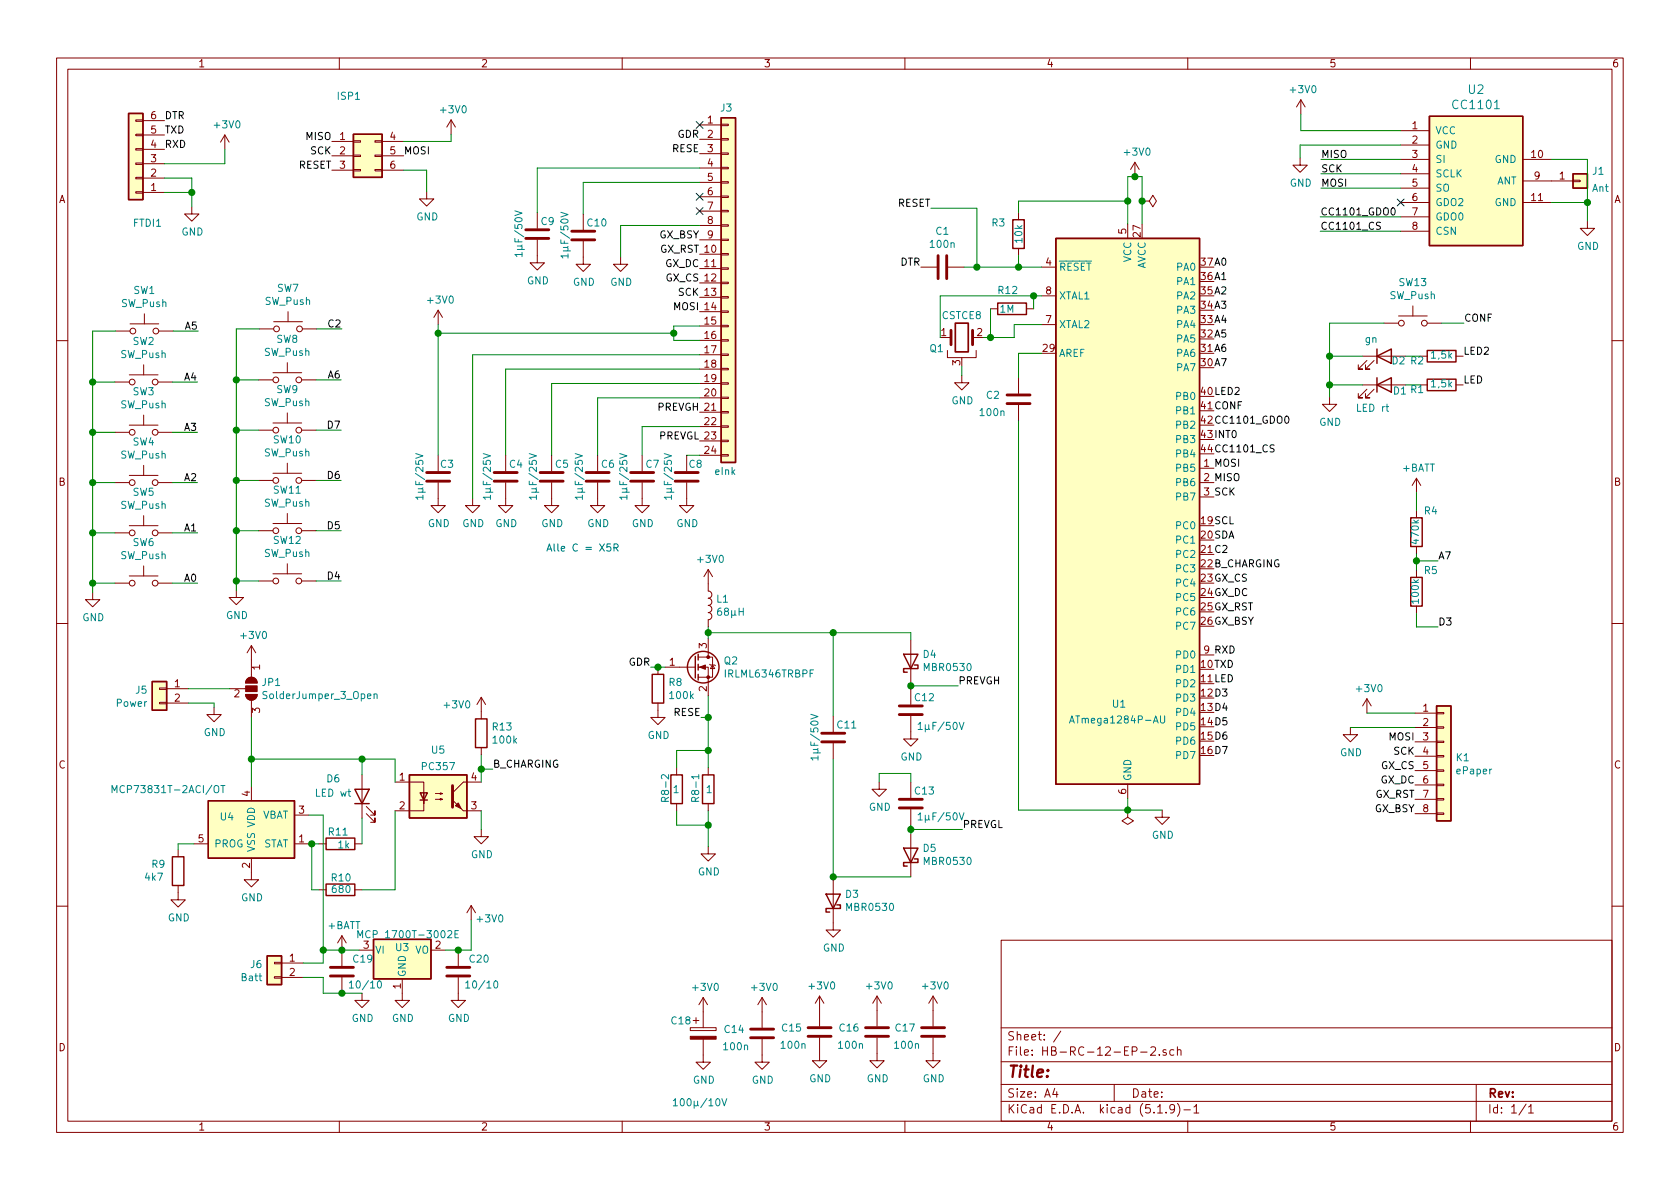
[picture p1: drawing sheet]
<svg xmlns="http://www.w3.org/2000/svg" width="297mm" height="210mm" viewBox="0 0 297 210" stroke-linecap="round" stroke-linejoin="round" font-family="sans-serif">
<g fill="none" stroke="#840000" stroke-width=".18">
<path d="M10 10.3h277v189.9h-277zM12 12.2h273v186.1h-273zM60 10.3v1.9M110 10.3v1.9M160 10.3v1.9M210 10.3v1.9M230 17.6l-.8 1.3M230 17.6v2.6M230 17.6l.8 1.3M260 10.3v1.9M24 23.7h1.3v.3h-1.3zM24 21.2h1.3v.3h-1.3z"/>
<path d="M24 26.3h1.3v.2h-1.3zM24 31.4h1.3v.2h-1.3zM24 33.9h1.3v.3h-1.3zM24 28.8h1.3v.3h-1.3zM25.3 34h3.8M25.3 31.5h3.8M25.3 29h3.8M25.3 26.4h3.8M25.3 23.9h3.8M25.3 21.3h3.8M33.9 36.6v1.2h1.3l-1.3 1.3-1.3-1.3h1.3M39.8 23.9l-.8 1.2"/>
<path d="M39.8 23.9v2.5M39.8 23.9l.7 1.2M58.7 25h3.8M58.7 27.6h3.8M58.7 30.1h3.8M62.5 30h1.3v.2h-1.3zM62.5 24.9h1.3v.2h-1.3zM62.5 27.4h1.3v.3h-1.3zM66.3 30h1.3v.2h-1.3zM66.3 24.9h1.3v.2h-1.3zM66.3 27.4h1.3v.3h-1.3zM67.6 25h3.8"/>
<path d="M67.6 27.6h3.8M67.6 30.1h3.8M75.4 33.9v1.3h1.3l-1.3 1.2-1.2-1.2h1.2M79.8 21.2l-.8 1.3M79.8 21.2v2.5M79.8 21.2l.7 1.3M95 37.6v2.8M103.1 37.8v2.8M123.7 22.1h3.8M123.7 24.6h3.8M123.7 27.2h3.8M123.7 29.7h3.8"/>
<path d="M123.7 32.3h3.8M123.7 34.8h3.8M123.7 37.3h3.8M123.7 39.9h3.8M127.5 24.5h1.3v.3h-1.3zM127.5 22h1.3v.2h-1.3zM127.5 39.7h1.3v.3h-1.3zM127.5 37.2h1.3v.3h-1.3zM127.5 34.7h1.3v.2h-1.3zM127.5 32.1h1.3v.3h-1.3zM127.5 29.6h1.3v.2h-1.3zM127.5 27h1.3v.3h-1.3z"/>
<path d="M180.1 37.6v1.3M199.4 39.6v2.6M200.7 28.7l-.8 1.3M200.7 28.7v2.5M200.7 28.7l.7 1.3M201.9 35.6h1.3l.6-1.1 .7 1.1-.7 1-.6-1M201.9 35.6h.1M229.9 27.9v1.3h1.2l-1.2 1.3-1.3-1.3h1.3M247.6 23.1h5.1M247.6 25.6h5.1M247.6 28.2h5.1M247.6 30.7h5.1"/>
<path d="M247.6 33.3h5.1M247.6 35.8h5.1M247.6 38.3h5.1M269.2 32h8.9M269.2 28.2h5.1M269.2 35.8h5.1M278.1 31.9h1.3v.2h-1.3zM280.7 39.1v1.3h1.2l-1.2 1.3-1.3-1.3h1.3M20.4 58.5h2.6M23 57.3h5.1M25.5 55.5v1.8M28.1 58.5h2.5"/>
<path d="M45.8 58.2h2.6M48.4 56.9h5.1M50.9 55.1v1.8M53.5 58.2h2.5M77.5 54.9l-.8 1.2M77.5 54.9v2.5M77.5 54.9l.7 1.2M95 42.4v4.1h1.3l-1.3 1.2-1.3-1.2h1.3M103.1 42.7v4h1.3l-1.3 1.3-1.2-1.3h1.2M109.7 45.5v1.2h1.3l-1.3 1.3-1.2-1.3h1.2M123.7 45h3.8M123.7 47.5h3.8"/>
<path d="M123.7 50h3.8M123.7 52.6h3.8M123.7 55.1h3.8M123.7 57.7h3.8M123.7 42.4h3.8M127.5 55h1.3v.2h-1.3zM127.5 57.5h1.3v.3h-1.3zM127.5 52.4h1.3v.3h-1.3zM127.5 47.4h1.3v.2h-1.3zM127.5 44.8h1.3v.3h-1.3zM127.5 42.3h1.3v.2h-1.3zM127.5 49.9h1.3v.3h-1.3z"/>
<path d="M162.8 47.2h2.8M167.5 59.7h.6M167.6 47.2h2.8M172 59.7h.6M175.1 54.6h1.3M180.1 43.9v1.3M181.5 54.6h1.3M184.1 47.2h2.6M184.1 57.4h2.6M184.1 52.3h2.6M244.7 57.1h2.6M247.3 55.9h5"/>
<path d="M247.6 40.9h5.1M249.8 54.1v1.8M252.3 57.1h2.6M10 60.2h2M20.3 67.6h2.6M20.3 76.4h2.6M22.9 66.3h5M22.9 75.2h5M25.4 64.5v1.8M25.4 73.4v1.8M27.9 67.6h2.6M27.9 76.4h2.6"/>
<path d="M45.7 76.1h2.6M45.7 67.2h2.6M48.3 74.8h5M48.3 65.9h5M50.8 64.1v1.8M50.8 73v1.8M53.3 76.1h2.6M53.3 67.2h2.6M123.7 60.2h3.8M123.7 62.7h3.8M123.7 65.3h3.8M123.7 67.8h3.8"/>
<path d="M123.7 70.4h3.8M123.7 72.9h3.8M123.7 75.4h3.8M123.7 78h3.8M127.5 77.8h1.3v.3h-1.3zM127.5 60.1h1.3v.2h-1.3zM127.5 62.6h1.3v.3h-1.3zM127.5 65.1h1.3v.3h-1.3zM127.5 67.7h1.3v.2h-1.3zM127.5 70.2h1.3v.3h-1.3zM127.5 72.8h1.3v.2h-1.3zM127.5 75.3h1.3v.3h-1.3z"/>
<path d="M167.5 62v1.2h5.1v-1.2M170.1 66.4v1.3h1.2l-1.2 1.3-1.3-1.3h1.3M180.1 66.8v2.8M180.1 71.6v2.8M235.1 70.2v1.3h1.2l-1.2 1.3-1.3-1.3h1.3M240.9 63h5.1M240.9 68.1h5.1M241.7 63.7l-1.5 1.6h.7h-.7v-.8M241.7 68.8l-1.5 1.6h.7h-.7v-.8M243 63.7l-1.6 1.6h.8h-.8v-.8M243 68.8l-1.6 1.6h.8h-.8v-.8M251.1 63h1.2"/>
<path d="M251.1 68.1h1.2M257.4 63h1.3M257.4 68.1h1.3M285 60.2h2M20.3 85.3h2.6M20.3 94.2h2.6M22.9 84.1h5M22.9 93h5M25.4 82.3v1.8M25.4 91.2v1.8M27.9 85.3h2.6M27.9 94.2h2.6"/>
<path d="M45.7 93.8h2.6M45.7 85h2.6M48.3 92.6h5M48.3 83.7h5M50.8 81.9v1.8M50.8 90.8v1.8M50.8 99.7v1.8M53.3 93.8h2.6M53.3 85h2.6M77.5 85.3v4.1h1.2l-1.2 1.3-1.3-1.3h1.3M77.5 80.5v2.8M83.6 88.1v1.3h1.2l-1.2 1.3-1.3-1.3h1.3"/>
<path d="M89.4 85.3v4.1h1.3l-1.3 1.3-1.3-1.3h1.3M89.4 80.5v2.8M97.5 85.3v4.1h1.3l-1.3 1.3-1.2-1.3h1.2M97.5 80.5v2.8M105.7 85.3v4.1h1.2l-1.2 1.3-1.3-1.3h1.3M105.7 80.5v2.8M113.5 85.3v4.1h1.3l-1.3 1.3-1.2-1.3h1.2M113.5 80.5v2.8M121.4 85.3v4.1h1.3l-1.3 1.3-1.3-1.3h1.3M121.4 80.5v2.8M123.7 80.5h3.8M127.5 80.4h1.3v.2h-1.3z"/>
<path d="M212.1 82.8h2.5M212.1 85.3h2.5M212.1 87.9h2.5M250.4 84.6v2.5M250.4 90.3v1.3M250.4 96.6v1.3M250.4 84.6l-.7 1.2M250.4 84.6l.8 1.2M10 110.3h2M16.4 104.8v1.2h1.3l-1.3 1.3-1.3-1.3h1.3M20.3 103.1h2.6M22.9 101.8h5"/>
<path d="M25.4 100.1v1.7M27.9 103.1h2.6M41.8 104.4v1.3h1.3l-1.3 1.2-1.3-1.2h1.3M44.4 114.2v5.6M44.4 114.2l-.7 1.2M44.4 114.2l.8 1.2M45.7 102.7h2.6M48.3 101.5h5M53.3 102.7h2.6M116.3 118v1.2M117.6 118h5.3M123.4 118h1.8v5.1"/>
<path d="M123.4 116.2h2.6v3.6h-2.6M125.2 100.7v3.8a.63 .63 0 0 1 .7 .7 .63 .63 0 0 1-.7 .6 .63 .63 0 0 1 .7 .6 .63 .63 0 0 1-.7 .7 .63 .63 0 0 1 .7 .6 .63 .63 0 0 1-.7 .6 .63 .63 0 0 1 .7 .7 .63 .63 0 0 1-.7 .6v1.3M125.2 112.9v3.3M125.2 100.7l-.7 1.3M125.2 100.7l.8 1.3M125.5 117.5l.1 .1h.8l.1 .1M126 117.6l.4 .6h-.8zM161 113.2v7.6M212.1 115.8h2.5M250.4 100.8v1.3M250.4 107.2v1.3M285 110.3h2"/>
<path d="M28.2 124.2h1.3v.3h-1.3zM28.2 121.7h1.3v.2h-1.3zM29.5 121.8h3.8M29.5 124.3h3.8M37.8 125.1v1.3h1.3l-1.3 1.2-1.2-1.2h1.2M40.6 121.8h2.8M43.4 122.8h2.1a1.02 1.02 0 0 1-1.1 1 1.02 1.02 0 0 1-1-1zM43.7 120.1a1.02 1.02 0 0 1 1.1-.3 1.02 1.02 0 0 1 .7 1h-2.1zM44.4 123.8v3.1M44.4 139.1v2.5M64 137v7.6M69.8 138.3h5.1v3.8v-1.9"/>
<path d="M85.1 123.3l-.8 1.3M85.1 123.3v3.8M85.1 132.2v1.3M85.1 123.3l.8 1.3M85.1 138.3h-3.2l-1.9 1.9M116.3 124.3v2.6h1.3l-1.3 1.2-1.2-1.2h1.2M119.6 135.8v1.2M125.2 135.8v1.2M147.3 126.6v2.8M147.3 131.4v2.8M155.4 138.3v1.3h1.3l-1.3 1.2-1.2-1.2h1.2M161 126.6v4.1h1.3l-1.3 1.2-1.2-1.2h1.2"/>
<path d="M161 121.8v2.8M161 138.3v2.8M199.4 138.7v2.5M238.8 128.6v1.3h1.2l-1.2 1.3-1.3-1.3h1.3M241.7 123.6l-.8 1.2M241.7 123.6v2.5M241.7 123.6l.7 1.2M250.2 126.1h3.8M250.2 128.6h3.8M250.2 131.2h3.8M250.2 133.7h3.8M250.2 136.3h3.8"/>
<path d="M250.2 138.8h3.8M254 138.7h1.3v.2h-1.3zM254 136.1h1.3v.3h-1.3zM254 131.1h1.3v.2h-1.3zM254 128.5h1.3v.3h-1.3zM254 126h1.3v.2h-1.3zM254 133.6h1.3v.3h-1.3zM31.5 156.6v2.5h1.3l-1.3 1.3-1.3-1.3h1.3M31.5 150.2v1.3M34.3 149.2h2.5M44.4 151.8v3.8h1.3l-1.3 1.2-1.2-1.2h1.2M52.1 149.2h2.5"/>
<path d="M52.1 144.1h2.5M56.4 149.2h1.3M56.4 157.3h1.3M62.7 149.2h1.3M62.7 157.3h1.3M64.8 143.9l1.5 1.5v-.8v.8h-.8M64.8 142.6l1.5 1.5v-.7v.7h-.8M74.9 141.5v1.9h-5.1M77 141.3h1.2l-.3 .2v-.3l.3 .1M77 140.3h1.2l-.3 .2v-.3l.3 .1M81.9 143.4h3.2M85.1 146.7v1.2h1.3l-1.3 1.3-1.3-1.3h1.3"/>
<path d="M119.6 142.1v1.3M125.2 149.7v1.3h1.3l-1.3 1.3-1.2-1.3h1.2M125.2 142.1v1.3M147.3 155.6v8.9h1.3l-1.3 1.2-1.3-1.2h1.3M161 143.1v2.8M161 147.4v7.7M199.4 143.3v1.2l1 .7-1 .6-1-.6 1-.7M199.4 143.3h.1M205.5 143.3v1.2h1.3l-1.3 1.3-1.3-1.3h1.3M250.2 141.3h3.8M250.2 143.9h3.8M254 141.2h1.3v.3h-1.3z"/>
<path d="M254 143.8h1.3v.2h-1.3zM10 160.2h2M48.5 172.7h1.3v.3h-1.3zM48.5 170.2h1.3v.2h-1.3zM49.8 170.3h3.8M49.8 172.8h3.8M60.5 165.5v5.3M60.5 172.8v2.8M60.5 165.5l-.8 1.2M60.5 165.5l.7 1.2M63.5 168h2.5M64 175.6v1.3h1.3l-1.3 1.3-1.3-1.3h1.3"/>
<path d="M71.1 173.1v3.8h1.3l-1.3 1.3-1.3-1.3h1.3M76.2 168h2.5M81 172.8v4.1h1.3l-1.3 1.3-1.2-1.3h1.2M81 168v2.8M83.3 160.1l-.8 1.3M83.3 160.1v2.6M83.3 160.1l.8 1.3M123.1 180v1M124.3 176.4v5.3M124.3 176.4l-.7 1.3M124.3 176.4l.8 1.3M134.7 176.4v5.3"/>
<path d="M134.7 176.4l-.7 1.3M134.7 176.4l.8 1.3M144.9 176.1v5.4M144.9 176.1l-.8 1.3M144.9 176.1l.8 1.3M155.1 176.1v5.4M155.1 176.1l-.8 1.3M155.1 176.1l.7 1.3M165 176.1v5.4M165 176.1l-.8 1.3M165 176.1l.7 1.3M177 166.3h108v32h-108z"/>
<path d="M285 160.2h2M60 198.3v1.9M110 198.3v1.9M122 181.7h4.6v.5h-4.6zM122.6 180.5h1M124.3 183.8v4h1.3l-1.3 1.3-1.2-1.3h1.2M134.7 183.8v4h1.3l-1.3 1.3-1.2-1.3h1.2M144.9 183.5v4.1h1.3l-1.3 1.2-1.3-1.2h1.3M155.1 183.5v4.1h1.2l-1.2 1.2-1.3-1.2h1.3M160 198.3v1.9M165 183.5v4.1h1.2l-1.2 1.2-1.3-1.2h1.3M177 194.8h108"/>
<path d="M177 191.8h108M177 187.8h108M177 181.8h108M186.5 192.5l-.4 1h1M186.8 193v1M187.6 182.3l-1.3 2M197 191.8v3M201.7 186h1.1M203.5 185.3l.2-.2h.3l.3 .2v.2v.2l-.9 .9h.9M204.7 196.8h.8M205 186.5v.1M206.2 196.7v.1"/>
<path d="M206.2 185.7l-.4-.1-.2 .2 .1 .2 .5 .2v.3h-.6M207.5 185.7l-.4-.1-.3 .3 .2 .6h.5M207.7 196l-.1 .1a.48 .48 0 0 1-.6 .1l-.2-.2 .2-.6a.48 .48 0 0 1 .6 .1 1.27 1.27 0 0 1-.2 1.2l-.4 .1M208.2 195.1a1.71 1.71 0 0 1 0 2.3M208.2 185.7l.2-.1 .4 .1v.9M208.2 185.1v1.5M209.3 196.3h1.2M210 198.3v1.9M211.1 195.8l.4-.5v1.5M211.1 196.8h.9M260 198.3v1.9M261 191.8v6.5"/>
<path d="M269.8 195.2l-1.2 2M270.3 195.8l.4-.5v1.5M270.3 196.8h.8"/>
<circle cx="23.5" cy="58.5" r=".51"/>
<circle cx="27.6" cy="58.5" r=".51"/>
<circle cx="48.9" cy="58.2" r=".51"/>
<circle cx="53" cy="58.2" r=".51"/>
<circle cx="247.8" cy="57.1" r=".51"/>
<circle cx="251.8" cy="57.1" r=".51"/>
<circle cx="23.4" cy="67.6" r=".51"/>
<circle cx="23.4" cy="76.4" r=".51"/>
<circle cx="27.4" cy="67.6" r=".51"/>
<circle cx="27.4" cy="76.4" r=".51"/>
<circle cx="48.8" cy="67.2" r=".51"/>
<circle cx="48.8" cy="76.1" r=".51"/>
<circle cx="52.8" cy="76.1" r=".51"/>
<circle cx="52.8" cy="67.2" r=".51"/>
<circle cx="23.4" cy="85.3" r=".51"/>
<circle cx="23.4" cy="94.2" r=".51"/>
<circle cx="27.4" cy="94.2" r=".51"/>
<circle cx="27.4" cy="85.3" r=".51"/>
<circle cx="48.8" cy="93.8" r=".51"/>
<circle cx="48.8" cy="85" r=".51"/>
<circle cx="52.8" cy="85" r=".51"/>
<circle cx="52.8" cy="93.8" r=".51"/>
<circle cx="23.4" cy="103.1" r=".51"/>
<circle cx="27.4" cy="103.1" r=".51"/>
<circle cx="48.8" cy="102.7" r=".51"/>
<circle cx="52.8" cy="102.7" r=".51"/>
</g>
<g fill="none" stroke="#840000" stroke-width=".51">
<path d="M93 42.2h4M93 40.6h4M101.1 42.4h4.1M101.1 40.9h4.1M165.9 45.2v4.1M167.4 45.2v4.1M168.1 58.4v2.6M172 58.4v2.6M178.1 71.4h4M178.1 69.8h4M75.4 85.1h4.1M75.4 83.6h4.1"/>
<path d="M87.4 85.1h4M87.4 83.6h4M95.5 85.1h4.1M95.5 83.6h4.1M103.6 85.1h4.1M103.6 83.6h4.1M111.5 85.1h4.1M111.5 83.6h4.1M119.4 85.1h4M119.4 83.6h4M80 138.9v3.8M145.3 131.2h4.1"/>
<path d="M145.3 129.7h4.1M159 126.4h4.1M159 124.8h4.1M159 142.9h4.1M159 141.3h4.1M58.4 172.6h4.1M58.4 171.1h4.1M79 172.6h4.1M79 171.1h4.1M132.7 183.5h4.1M132.7 182h4.1M142.9 183.3h4"/>
<path d="M142.9 181.7h4M153 183.3h4.1M153 181.7h4.1M162.9 183.3h4.1M162.9 181.7h4.1"/>
</g>
<g fill="none" stroke="#008484" stroke-width=".18">
<path d="M91 37.3l1.3 .4-1.3 .4M99.2 37.5l1.2 .4-1.2 .5M92.3 45h-1.3l.4 .4M92.3 44.6v.8M100.4 45.3h-1.2l.3 .3M100.4 44.9v.7M73.5 80.2l1.3 .4-1.3 .4M74.8 87.9h-1.3l.4 .4M74.8 87.6v.7M85.4 80.2l1.3 .4-1.3 .4M86.7 87.9h-1.3l.4 .4M86.7 87.6v.7"/>
<path d="M93.6 80.2l1.2 .4-1.2 .4M94.8 87.9h-1.2l.3 .4M94.8 87.6v.7M101.7 80.2l1.3 .4-1.3 .4M103 87.9h-1.3l.4 .4M103 87.6v.7M109.6 80.2l1.2 .4-1.2 .4M110.8 87.9h-1.2l.3 .4M110.8 87.6v.7M117.4 80.2l1.3 .4-1.3 .4M118.7 87.9h-1.3l.4 .4M118.7 87.6v.7"/>
<path d="M39 138.9h.8M39.4 138.9v1.3M66.1 122.8l.2-.1 .3 .1 .1 .7M66.1 122.7v.8M123.5 137v.7M143.4 126.3l1.2 .4-1.2 .4M144.6 134h-1.2l.3 .4M144.6 133.7v.7M162.3 128.1l.4-.4v1.3M162.3 129h.8M169.6 127.7l.4 1.3 .4-1.3M189.1 127.9l.4-1.3 .4 1.3"/>
<path d="M189.2 127.5h.6M205.2 126.6v1l.2 .3 .4-.1 .1-.2v-1M19.8 140.2v-1.3l.4 .9 .5-.9v1.3M162.3 144.1l.4-.4v1.3M162.3 145h.8M169.6 143.7l.4 1.3 .4-1.3M61.8 173.8l.3-.3v1.2M61.8 174.7h.7M63.3 165.8v-1.2l.4 .9 .4-.9v1.2M66.9 173.6l.1-.1a.69 .69 0 0 1 .5 .6 .69 .69 0 0 1-.5 .6l-.2-.2-.1-.3zM80.4 165.2h.5M81.1 164.6h-.7v1.2h.7"/>
<path d="M82.3 173.8l.4-.3v1.2M82.3 174.7h.8M87.4 173.6l.2-.1a.69 .69 0 0 1 .4 .6 .69 .69 0 0 1-.4 .6l-.2-.2-.1-.3zM119 194.6l.4-.3v1.2M119 195.5h.8M127.6 194.3l.5 1.2 .4-1.2"/>
</g>
<g fill="#ffffc2" stroke="#ffffc2" stroke-width=".18">
<path d="M26.9 120.5h2.6v5.1h-2.6z"/>
<path d="M36.8 141.6h15.3v10.2h-15.3z"/>
<path d="M66 166.1h10.2v7h-10.2z"/>
<path d="M47.2 169h2.6v5.1h-2.6z"/>
<path d="M278.1 30.7h2.6v2.6h-2.6z"/>
<path d="M186.7 42.2h25.4v96.5h-25.4z"/>
<path d="M254 124.8h2.5v20.4h-2.5z"/>
<path d="M72.4 137h10.1v7.6h-10.1z"/>
<path d="M252.7 20.6h16.5v22.8h-16.5z"/>
<path d="M62.5 23.7h5.1v7.7h-5.1z"/>
<path d="M22.7 20.1h2.6v15.2h-2.6z"/>
<path d="M127.5 20.8h2.5v61h-2.5z"/>
</g>
<g fill="none" stroke="#840000" stroke-width=".25">
<path d="M22.7 20.1h2.6v15.2h-2.6zM62.5 23.7h5.1v7.7h-5.1zM127.5 20.8h2.5v61h-2.5zM179.1 38.9h2v5h-2zM252.7 20.6h16.5v22.8h-16.5zM278.1 30.7h2.6v2.6h-2.6zM176.4 53.6h5.1v2h-5.1zM186.7 42.2h25.4v96.5h-25.4zM243.5 63l2.5-1.3v2.6zM243.5 68.1l2.5-1.3v2.5zM243.5 61.7v2.6M243.5 66.8v2.5"/>
<path d="M252.3 62h5.1v2h-5.1zM252.3 67.1h5.1v2h-5.1zM249.4 91.6h2.1v5h-2.1zM115.3 119.2h2v5.1h-2zM122.9 116.1v3.8M123.4 115.7v1M123.4 117.5v1M123.4 119.2v1.1M159.8 115.7h2.5l-1.3 2.5zM161.7 117.6h.6v.6h-2.5v.7h.6M249.4 102.1h2.1v5.1h-2.1zM26.9 120.5h2.6v5.1h-2.6z"/>
<path d="M62.7 139.6h2.6l-1.3 2.5zM72.4 137h10.1v7.6h-10.1zM84.1 127.1h2v5.1h-2zM118.6 137h2v5.1h-2zM124.2 137h2v5.1h-2zM254 124.8h2.5v20.4h-2.5zM30.5 151.5h2v5.1h-2zM36.8 141.6h15.3v10.2h-15.3zM57.7 148.2h5v2h-5zM57.7 156.3h5v2.1h-5zM62.7 142.1h2.6M74.3 140.2h1.3l-.7 1.3z"/>
<path d="M74.3 141.5h1.3M146 158.1h2.6l-1.3 2.5zM159.8 150h2.5l-1.3 2.5zM161.7 151.9h.6v.6h-2.5v.7h.6M47.2 169h2.6v5.1h-2.6zM66 166.1h10.2v7h-10.2zM148 160h.6v.6h-2.6v.7h.7"/>
<circle cx="124.3" cy="118" r="2.79"/>
</g>
<g fill="#840000" stroke="#840000" stroke-width=".18">
<path d="M122 183.3h4.6v.5h-4.6z"/>
<path d="M123.7 118l1-.4v.8z"/>
<path d="M43.7 120.1a1.02 1.02 0 0 1 1.1-.3 1.02 1.02 0 0 1 .7 1h-2.1z"/>
<path d="M43.4 122.8h2.1a1.02 1.02 0 0 1-1.1 1 1.02 1.02 0 0 1-1-1z"/>
<path d="M43.4 121.3h2.1v1h-2.1z"/>
<path d="M80 141.5l1.9 1.9z"/>
<path d="M80.5 142.5l.5-.5 .5 1z"/>
<circle cx="125.2" cy="119.8" r=".25"/>
<circle cx="125.2" cy="116.2" r=".25"/>
</g>
<path d="M168.9 57.1h2.3v5.1h-2.3z" fill="none" stroke="#840000" stroke-width=".3"/>
<g fill="none" stroke="#008400" stroke-width=".18">
<path d="M29.1 31.5h4.8v5.1M29.1 34h4.8M39.8 26.4v2.6h-10.7M71.4 30.1h4v3.8M79.8 23.7v1.3h-8.4M123.7 32.3h-20.6v5.5M123.7 29.7h-28.7v7.9M123.7 39.9h-14v5.6M164.6 36.8h8.1v10.4M199.4 39.6v-8.4h2.5v8.4M199.4 35.6h-19.3v2M230 20.2v2.9h17.6"/>
<path d="M233.4 38.3h14.2M233.6 30.7h14M233.6 33.3h14M233.6 28.2h14M247.6 25.6h-17.7v2.3M274.3 28.2h6.4v10.9M274.3 35.8h6.4M20.4 58.5h-4v46.3M30.6 58.5h4.5M45.8 58.2h-4v46.2M56 58.2h4.5M77.5 57.4v23.1"/>
<path d="M77.5 58.9h41.6M123.7 57.7h-4.6v2.5h4.6M170.4 47.2h13.7M175.1 54.6v5.1M180.1 45.2v2M182.8 52.3v2.3M184.1 52.3h-17.9v7.4M184.1 57.4h-4.8v2.3h-5.4M233.4 40.9h14.2M244.7 57.1h-9.6v13.1M254.9 57.1h3.9M16.4 76.4h3.9"/>
<path d="M16.4 67.6h3.9M30.5 76.4h4.4M30.5 67.6h4.4M41.8 67.2h3.9M41.8 76.1h3.9M55.9 67.2h4.4M55.9 76.1h4.4M123.7 62.7h-40.1v25.4M123.7 70.4h-18v10.1M123.7 75.4h-10.2v5.1M123.7 67.8h-26.2v12.7M123.7 65.3h-34.3v15.2"/>
<path d="M170.1 64.8v1.6M180.1 74.4v68.9h25.4M184.1 62.5h-4v4.3M235.1 68.1h5.8M235.1 63h5.8M16.4 94.2h3.9M16.4 85.3h3.9M30.5 94.2h4.4M30.5 85.3h4.4M41.8 93.8h3.9M41.8 85h3.9M55.9 93.8h4.4"/>
<path d="M55.9 85h4.4M121.4 80.5h2.3M250.4 87.1v3.2M250.4 97.9v2.9M250.4 99.2h3.9M16.4 103.1h3.9M30.5 103.1h4.4M41.8 102.7h3.9M55.9 102.7h4.4M115.1 118h2.5M125.2 110.9v2M125.2 111.9h35.8v1.3"/>
<path d="M147.3 111.9v14.7M250.4 108.5v2.4h3.9M33.3 121.8h7.3M33.3 124.3h4.5v.8M44.4 134.2h25.4v4.1M44.4 126.9v12.2M64 134.2v2.8M85.1 133.5v4.8M85.1 136h2M124 126.9h1.2M125.2 123.1v12.7M125.2 132.7h-5.6v3.1"/>
<path d="M147.3 134.2v21.4M155.4 138.3v-1.5h5.6v1.5M161 120.8v1M161 121.3h8.4M238.8 128.6h11.4M241.7 126.1h8.5M34.3 149.2h-2.8v1M54.6 149.2h1.8M54.6 144.1h2.5v26.2h-3.5M55.1 149.2v8.1h1.3M64 144.6v4.6M69.8 143.4v13.9h-5.8"/>
<path d="M85.1 143.4v3.3M119.6 143.4v2.5h5.6M125.2 143.4v6.3M147.3 155.1h13.7M161 145.9v1.5M161 146.7h9.2M199.4 141.2v2.1M53.6 172.8h3.5v2.8h6.9M57.1 168h6.4M83.3 162.7v5.3h-4.6"/>
</g>
<path d="M244.1 39.4l-.5-.1-.2 .1 .1 .4 .5 .3 .1 .2-.3 .3-.4-.1M246.1 36.9l.2-.2a.67 .67 0 0 1 .4 .7 .67 .67 0 0 1-.4 .6l-.3-.2-.1-.3zM225.3 78.7h-.5l-.2 .1 .1 .4 .5 .2 .1 .3-.3 .2h-.4M227.3 73.7l.2-.1a.67 .67 0 0 1 .4 .6 .67 .67 0 0 1-.4 .6l-.3-.2v-.2z" fill="none" stroke="#000" stroke-width=".18"/>
<path d="M107.9 96.2h-.6v.6l.5-.1 .2 .2v.3l-.2 .3-.5-.2M108.6 96.8h.6l.1-.2-.1-.3-.2-.1h-.4v1.3M108.9 96.8l.4 .7" fill="none" stroke="#0000c2" stroke-width=".18"/>
<g fill="#008400" stroke="#008400" stroke-width=".25">
<circle cx="60.5" cy="168" r=".51"/>
<circle cx="64" cy="134.2" r=".51"/>
<circle cx="125.2" cy="132.7" r=".51"/>
<circle cx="200.7" cy="31.2" r=".51"/>
<circle cx="125.2" cy="126.9" r=".51"/>
<circle cx="60.5" cy="175.6" r=".51"/>
<circle cx="57.2" cy="168" r=".51"/>
<circle cx="77.5" cy="58.9" r=".51"/>
<circle cx="125.2" cy="145.9" r=".51"/>
<circle cx="199.4" cy="143.3" r=".51"/>
<circle cx="81" cy="168" r=".51"/>
<circle cx="44.5" cy="134.2" r=".51"/>
<circle cx="119.1" cy="58.9" r=".51"/>
<circle cx="199.4" cy="35.6" r=".51"/>
<circle cx="180.1" cy="47.2" r=".51"/>
<circle cx="55.1" cy="149.2" r=".51"/>
<circle cx="85.1" cy="136" r=".51"/>
<circle cx="41.8" cy="93.8" r=".51"/>
<circle cx="147.3" cy="111.9" r=".51"/>
<circle cx="125.2" cy="111.9" r=".51"/>
<circle cx="250.4" cy="99.2" r=".51"/>
<circle cx="161" cy="121.3" r=".51"/>
<circle cx="33.9" cy="34" r=".51"/>
<circle cx="172.7" cy="47.2" r=".51"/>
<circle cx="147.3" cy="155.1" r=".51"/>
<circle cx="161" cy="146.7" r=".51"/>
<circle cx="116.3" cy="118" r=".51"/>
<circle cx="182.8" cy="52.3" r=".51"/>
<circle cx="175.1" cy="59.7" r=".51"/>
<circle cx="41.8" cy="102.7" r=".51"/>
<circle cx="235.1" cy="68.1" r=".51"/>
<circle cx="41.8" cy="85" r=".51"/>
<circle cx="235.1" cy="63" r=".51"/>
<circle cx="41.8" cy="76.1" r=".51"/>
<circle cx="41.8" cy="67.2" r=".51"/>
<circle cx="16.4" cy="103.1" r=".51"/>
<circle cx="201.9" cy="35.6" r=".51"/>
<circle cx="280.7" cy="35.8" r=".51"/>
<circle cx="16.4" cy="94.2" r=".51"/>
<circle cx="16.4" cy="85.3" r=".51"/>
<circle cx="16.4" cy="76.4" r=".51"/>
<circle cx="16.4" cy="67.6" r=".51"/>
</g>
<path d="M123.1 34.2l1.2 1.2M123.1 21.5l1.2 1.2M123.1 36.7l1.2 1.2M124.3 34.2l-1.2 1.2M124.3 21.5l-1.2 1.2M124.3 36.7l-1.2 1.2M247 35.2l1.3 1.2M248.3 35.2l-1.3 1.2" fill="none" stroke="#000084" stroke-width=".18"/>
<text font-size="2.8" fill="#840000" x="178" y="190.5">Title:</text>
<g font-size="2.1" fill="#008484">
<text x="259.6" y="16.6">U2</text>
<text x="257.1" y="19.3">CC1101</text>
</g>
<g font-size="2.1" fill="#840000">
<text x="178" y="184">Sheet: /</text>
<text x="178" y="186.7">File: HB-RC-12-EP-2.sch</text>
<text x="178" y="196.9">KiCad E.D.A. kicad (5.1.9)-1</text>
<text x="178" y="194.1">Size: A4</text>
<text x="200" y="194.1">Date:</text>
<text x="263" y="194.1">Rev:</text>
<text x="263" y="196.9">Id: 1/1</text>
</g>
<g font-size="1.8" fill="#840000">
<text x="35" y="11.9">1</text>
<text x="85" y="11.9">2</text>
<text x="135" y="11.9">3</text>
<text x="185" y="11.9">4</text>
<text x="235" y="11.9">5</text>
<text x="285" y="11.9">6</text>
<text x="26.7" y="23.6">5</text>
<text x="26.7" y="21.1">6</text>
<text x="125.1" y="21.8">1</text>
<text x="249.7" y="22.9">1</text>
<text x="26.7" y="28.7">3</text>
<text x="26.7" y="26.2">4</text>
<text x="60.1" y="24.8">1</text>
<text x="60.1" y="27.3">2</text>
<text x="60.1" y="29.8">3</text>
<text x="69" y="24.8">4</text>
<text x="69" y="27.3">5</text>
<text x="69" y="29.8">6</text>
<text x="125.1" y="24.4">2</text>
<text x="125.1" y="26.9">3</text>
<text x="125.1" y="29.5">4</text>
<text x="249.7" y="25.4">2</text>
<text x="249.7" y="27.9">3</text>
<text x="270.8" y="27.9">10</text>
<text x="10.4" y="35.9">A</text>
<text x="26.7" y="33.8">1</text>
<text x="26.7" y="31.2">2</text>
<text x="125.1" y="32">5</text>
<text x="125.1" y="34.5">6</text>
<text x="249.7" y="30.5">4</text>
<text x="249.7" y="33">5</text>
<text x="249.7" y="35.6">6</text>
<text x="270.8" y="35.6">11</text>
<text x="271.3" y="31.7">9</text>
<text x="275.7" y="31.7">1</text>
<text x="285.4" y="35.9">A</text>
<text x="125.1" y="37.1">7</text>
<text x="125.1" y="39.6">8</text>
<text x="199.1" y="41.4" transform="rotate(-90 199.1 41.4)">5</text>
<text x="201.7" y="41.9" transform="rotate(-90 201.7 41.9)">27</text>
<text x="249.7" y="38.1">7</text>
<text x="249.7" y="40.6">8</text>
<text x="125.1" y="42.2">9</text>
<text x="184.9" y="47">4</text>
<text x="184.9" y="52.1">8</text>
<text x="124.6" y="57.4">15</text>
<text x="124.6" y="59.9">16</text>
<text x="166.4" y="59.4">1</text>
<text x="172.7" y="59.4">2</text>
<text x="184.9" y="57.1">7</text>
<text x="124.6" y="62.5">17</text>
<text x="124.6" y="65">18</text>
<text x="169.8" y="64.6" transform="rotate(-90 169.8 64.6)">3</text>
<text x="184.5" y="62.2">29</text>
<text x="124.6" y="67.6">19</text>
<text x="124.6" y="70.1">20</text>
<text x="124.6" y="75.2">22</text>
<text x="124.6" y="80.3">24</text>
<text x="10.4" y="85.9">B</text>
<text x="285.4" y="85.9">B</text>
<text x="46" y="118.5" transform="rotate(-90 46 118.5)">1</text>
<text x="118.4" y="117.7">1</text>
<text x="125" y="114.6" transform="rotate(-90 125 114.6)">3</text>
<text x="30.9" y="121.5">1</text>
<text x="30.9" y="124.1">2</text>
<text x="41.4" y="123.3">2</text>
<text x="125" y="122.3" transform="rotate(-90 125 122.3)">2</text>
<text x="251.6" y="125.9">1</text>
<text x="46" y="126.1" transform="rotate(-90 46 126.1)">3</text>
<text x="251.6" y="128.4">2</text>
<text x="251.6" y="130.9">3</text>
<text x="10.4" y="135.9">C</text>
<text x="251.6" y="133.5">4</text>
<text x="251.6" y="136">5</text>
<text x="285.4" y="135.9">C</text>
<text x="44.2" y="140.8" transform="rotate(-90 44.2 140.8)">4</text>
<text x="52.9" y="143.9">3</text>
<text x="70.6" y="138">1</text>
<text x="70.6" y="143.1">2</text>
<text x="83.3" y="143.1">3</text>
<text x="83.3" y="138">4</text>
<text x="199.1" y="140.4" transform="rotate(-90 199.1 140.4)">6</text>
<text x="251.6" y="138.6">6</text>
<text x="251.6" y="141.1">7</text>
<text x="251.6" y="143.6">8</text>
<text x="35.1" y="149">5</text>
<text x="52.9" y="149">1</text>
<text x="44.2" y="153.5" transform="rotate(-90 44.2 153.5)">2</text>
<text x="64.3" y="167.8">3</text>
<text x="77" y="167.8">2</text>
<text x="51.2" y="170">1</text>
<text x="51.2" y="172.6">2</text>
<text x="70.9" y="174.8" transform="rotate(-90 70.9 174.8)">1</text>
<text x="10.4" y="185.9">D</text>
<text x="285.4" y="185.9">D</text>
<text x="35" y="199.9">1</text>
<text x="85" y="199.9">2</text>
<text x="135" y="199.9">3</text>
<text x="185" y="199.9">4</text>
<text x="235" y="199.9">5</text>
<text x="285" y="199.9">6</text>
</g>
<g font-size="1.8" fill="#008484">
<text x="59.8" y="17.6">ISP1</text>
<text x="228.3" y="16.5">+3V0</text>
<text x="38" y="22.7">+3V0</text>
<text x="78.1" y="20">+3V0</text>
<text x="127.5" y="19.7">J3</text>
<text x="253.7" y="23.7">VCC</text>
<text x="199" y="27.5">+3V0</text>
<text x="253.7" y="26.3">GND</text>
<text x="253.7" y="28.8">SI</text>
<text x="264.3" y="28.8">GND</text>
<text x="228" y="33">GND</text>
<text x="253.7" y="31.4">SCLK</text>
<text x="253.7" y="33.9">SO</text>
<text x="264.6" y="32.6">ANT</text>
<text x="281.5" y="33.9">Ant</text>
<text x="281.6" y="30.9">J1</text>
<text x="23.6" y="40.1">FTDI1</text>
<text x="32.1" y="41.7">GND</text>
<text x="73.6" y="39">GND</text>
<text x="95.7" y="39.8">C9</text>
<text x="103.9" y="40.1">C10</text>
<text x="165.5" y="41.5">C1</text>
<text x="175.4" y="40.1">R3</text>
<text x="253.7" y="36.4">GDO2</text>
<text x="253.7" y="39">GDO0</text>
<text x="253.7" y="41.5">CSN</text>
<text x="264.3" y="36.4">GND</text>
<text x="92.4" y="44.8" transform="rotate(-90 92.4 44.8)">1µF/50V</text>
<text x="100.5" y="45" transform="rotate(-90 100.5 45)">1µF/50V</text>
<text x="164.6" y="43.8">100n</text>
<text x="180.8" y="42.9" transform="rotate(-90 180.8 42.9)">10k</text>
<text x="187.2" y="47.9">RESET</text>
<text x="200" y="46.4" transform="rotate(-90 200 46.4)">VCC</text>
<text x="202.6" y="47.7" transform="rotate(-90 202.6 47.7)">AVCC</text>
<text x="208.2" y="47.9">PA0</text>
<text x="278.8" y="44.2">GND</text>
<text x="23.6" y="52">SW1</text>
<text x="46.9" y="53.9">SW_Push</text>
<text x="49" y="51.6">SW7</text>
<text x="75.8" y="53.7">+3V0</text>
<text x="93.2" y="50.3">GND</text>
<text x="101.3" y="50.5">GND</text>
<text x="107.9" y="50.5">GND</text>
<text x="176.6" y="52">R12</text>
<text x="187.2" y="53">XTAL1</text>
<text x="208.2" y="53">PA2</text>
<text x="208.2" y="50.4">PA1</text>
<text x="245.7" y="52.9">SW_Push</text>
<text x="247.4" y="50.6">SW13</text>
<text x="21.5" y="54.3">SW_Push</text>
<text x="166.6" y="56.4">CSTCE8</text>
<text x="176.8" y="55.3">1M</text>
<text x="187.2" y="58">XTAL2</text>
<text x="208.2" y="58">PA4</text>
<text x="208.2" y="55.5">PA3</text>
<text x="21.3" y="63.3">SW_Push</text>
<text x="23.5" y="61">SW2</text>
<text x="46.7" y="62.9">SW_Push</text>
<text x="48.9" y="60.6">SW8</text>
<text x="164.4" y="62.3">Q1</text>
<text x="187.2" y="63.1">AREF</text>
<text x="208.2" y="65.7">PA7</text>
<text x="208.2" y="63.1">PA6</text>
<text x="208.2" y="60.6">PA5</text>
<text x="241.4" y="60.6">gn</text>
<text x="253.2" y="63.4">1,5k</text>
<text x="23.5" y="69.9">SW3</text>
<text x="46.7" y="71.8">SW_Push</text>
<text x="48.9" y="69.5">SW9</text>
<text x="168.2" y="71.5">GND</text>
<text x="174.4" y="70.5">C2</text>
<text x="208.2" y="70.7">PB0</text>
<text x="253.2" y="68.5">1,5k</text>
<text x="21.3" y="72.2">SW_Push</text>
<text x="173.4" y="73.6">100n</text>
<text x="208.2" y="73.3">PB1</text>
<text x="208.2" y="75.8">PB2</text>
<text x="233.2" y="75.3">GND</text>
<text x="240.1" y="72.8">LED rt</text>
<text x="21.3" y="81.1">SW_Push</text>
<text x="23.5" y="78.8">SW4</text>
<text x="46.7" y="80.7">SW_Push</text>
<text x="48.4" y="78.4">SW10</text>
<text x="77.9" y="82.7">C3</text>
<text x="90.1" y="82.7">C4</text>
<text x="98.2" y="82.7">C5</text>
<text x="106.4" y="82.7">C6</text>
<text x="114.2" y="82.7">C7</text>
<text x="121.9" y="82.7">C8</text>
<text x="126.5" y="84">eInk</text>
<text x="208.2" y="83.4">PB5</text>
<text x="208.2" y="78.4">PB3</text>
<text x="208.2" y="80.9">PB4</text>
<text x="248" y="83.4">+BATT</text>
<text x="21.3" y="90">SW_Push</text>
<text x="23.5" y="87.7">SW5</text>
<text x="46.7" y="89.6">SW_Push</text>
<text x="48.4" y="87.3">SW11</text>
<text x="74.9" y="87.7" transform="rotate(-90 74.9 87.7)">1µF/25V</text>
<text x="86.8" y="87.7" transform="rotate(-90 86.8 87.7)">1µF/25V</text>
<text x="94.9" y="87.7" transform="rotate(-90 94.9 87.7)">1µF/25V</text>
<text x="103" y="87.7" transform="rotate(-90 103 87.7)">1µF/25V</text>
<text x="110.9" y="87.7" transform="rotate(-90 110.9 87.7)">1µF/25V</text>
<text x="118.8" y="87.7" transform="rotate(-90 118.8 87.7)">1µF/25V</text>
<text x="208.2" y="86">PB6</text>
<text x="208.2" y="88.5">PB7</text>
<text x="75.6" y="93.2">GND</text>
<text x="81.7" y="93.2">GND</text>
<text x="87.6" y="93.2">GND</text>
<text x="95.7" y="93.2">GND</text>
<text x="103.8" y="93.2">GND</text>
<text x="111.7" y="93.2">GND</text>
<text x="119.6" y="93.2">GND</text>
<text x="208.2" y="93.6">PC0</text>
<text x="251.9" y="91">R4</text>
<text x="21.3" y="98.9">SW_Push</text>
<text x="23.5" y="96.6">SW6</text>
<text x="46.7" y="98.5">SW_Push</text>
<text x="48.4" y="96.2">SW12</text>
<text x="123.5" y="99.5">+3V0</text>
<text x="208.2" y="96.1">PC1</text>
<text x="208.2" y="98.7">PC2</text>
<text x="208.2" y="101.2">PC3</text>
<text x="250.9" y="96" transform="rotate(-90 250.9 96)">470k</text>
<text x="251.9" y="101.5">R5</text>
<text x="126.7" y="106.6">L1</text>
<text x="208.2" y="103.8">PC4</text>
<text x="208.2" y="106.3">PC5</text>
<text x="250.9" y="106.6" transform="rotate(-90 250.9 106.6)">100k</text>
<text x="14.6" y="109.8">GND</text>
<text x="40" y="109.5">GND</text>
<text x="42.7" y="113">+3V0</text>
<text x="127" y="108.9">68µH</text>
<text x="208.2" y="108.8">PC6</text>
<text x="208.2" y="111.4">PC7</text>
<text x="128.1" y="117.5">Q2</text>
<text x="128.4" y="119.8">IRLML6346TRBPF</text>
<text x="163.2" y="116.4">D4</text>
<text x="163.6" y="118.7">MBR0530</text>
<text x="208.2" y="119">PD1</text>
<text x="208.2" y="116.5">PD0</text>
<text x="20.6" y="125">Power</text>
<text x="24" y="122.7">J5</text>
<text x="46.4" y="121.3">JP1</text>
<text x="46.9" y="123.6">SolderJumper_3_Open</text>
<text x="78.7" y="125.3">+3V0</text>
<text x="118.3" y="121.3">R8</text>
<text x="118.5" y="123.6">100k</text>
<text x="161.8" y="124">C12</text>
<text x="196.7" y="125.1">U1</text>
<text x="208.2" y="121.5">PD2</text>
<text x="208.2" y="124.1">PD3</text>
<text x="240" y="122.4">+3V0</text>
<text x="36" y="130.2">GND</text>
<text x="87.1" y="129.2">R13</text>
<text x="87.3" y="131.5">100k</text>
<text x="114.5" y="130.7">GND</text>
<text x="148.1" y="128.8">C11</text>
<text x="163" y="129.1">1µF/50V</text>
<text x="190" y="127.9">ATmega1284P-AU</text>
<text x="208.2" y="126.6">PD4</text>
<text x="208.2" y="129.2">PD5</text>
<text x="208.2" y="131.7">PD6</text>
<text x="74.8" y="136.2">PC357</text>
<text x="76.4" y="133.3">U5</text>
<text x="144.7" y="133.8" transform="rotate(-90 144.7 133.8)">1µF/50V</text>
<text x="159.2" y="134.5">GND</text>
<text x="208.2" y="134.2">PD7</text>
<text x="236.9" y="133.7">GND</text>
<text x="257.5" y="134.6">K1</text>
<text x="257.7" y="136.9">ePaper</text>
<text x="21" y="140.3">MCP73831T-2ACI/OT</text>
<text x="55.9" y="140.9">LED wt</text>
<text x="57.8" y="138.3">D6</text>
<text x="118.3" y="141.3" transform="rotate(-90 118.3 141.3)">R8-2</text>
<text x="119.1" y="140.3">1</text>
<text x="123.6" y="141.3" transform="rotate(-90 123.6 141.3)">R8-1</text>
<text x="124.9" y="140.3">1</text>
<text x="153.6" y="143.4">GND</text>
<text x="161.8" y="140.5">C13</text>
<text x="200" y="138.2" transform="rotate(-90 200 138.2)">GND</text>
<text x="37.8" y="149.9">PROG</text>
<text x="39" y="145.1">U4</text>
<text x="46.2" y="144.8">VBAT</text>
<text x="46.4" y="149.9">STAT</text>
<text x="58.2" y="147.7">R11</text>
<text x="163" y="145.1">1µF/50V</text>
<text x="203.7" y="148.3">GND</text>
<text x="25.7" y="155.7">4k7</text>
<text x="26.9" y="153.5">R9</text>
<text x="45.1" y="150.7" transform="rotate(-90 45.1 150.7)">VSS VDD</text>
<text x="58.7" y="155.9">R10</text>
<text x="59.8" y="150">1k</text>
<text x="83.3" y="151.8">GND</text>
<text x="123.4" y="154.8">GND</text>
<text x="163.2" y="150.6">D5</text>
<text x="163.6" y="153">MBR0530</text>
<text x="42.6" y="159.4">GND</text>
<text x="58.9" y="157.9">680</text>
<text x="149.5" y="158.8">D3</text>
<text x="149.9" y="161.1">MBR0530</text>
<text x="29.7" y="162.9">GND</text>
<text x="58" y="164.3">+BATT</text>
<text x="64.6" y="165.9">MCP 1700T-3002E</text>
<text x="84.5" y="163.1">+3V0</text>
<text x="42.8" y="173.5">Batt</text>
<text x="44.3" y="171.2">J6</text>
<text x="62.5" y="170.2">C19</text>
<text x="66.3" y="168.7">VI</text>
<text x="70" y="168.2">U3</text>
<text x="71.8" y="172.8" transform="rotate(-90 71.8 172.8)">GND</text>
<text x="73.4" y="168.7">VO</text>
<text x="83.1" y="170.2">C20</text>
<text x="145.5" y="168.3">GND</text>
<text x="62.4" y="174.8">10/10</text>
<text x="83" y="174.8">10/10</text>
<text x="122.6" y="175.2">+3V0</text>
<text x="133" y="175.2">+3V0</text>
<text x="143.2" y="175">+3V0</text>
<text x="153.4" y="175">+3V0</text>
<text x="163.3" y="175">+3V0</text>
<text x="62.2" y="180.7">GND</text>
<text x="69.3" y="180.7">GND</text>
<text x="79.2" y="180.7">GND</text>
<text x="118.8" y="181.1">C18</text>
<text x="128.1" y="185.7">100n</text>
<text x="128.2" y="182.7">C14</text>
<text x="138.3" y="185.5">100n</text>
<text x="138.3" y="182.4">C15</text>
<text x="148.4" y="185.5">100n</text>
<text x="148.5" y="182.4">C16</text>
<text x="158.3" y="185.5">100n</text>
<text x="158.4" y="182.4">C17</text>
<text x="122.5" y="191.6">GND</text>
<text x="132.9" y="191.6">GND</text>
<text x="143.1" y="191.4">GND</text>
<text x="153.2" y="191.4">GND</text>
<text x="163.1" y="191.4">GND</text>
<text x="119.9" y="195.6">100µ/10V</text>
</g>
<g font-size="1.8">
<text x="29.1" y="21.1">DTR</text>
<text x="29.1" y="23.6">TXD</text>
<text x="29.1" y="26.2">RXD</text>
<text x="52.8" y="29.8">RESET</text>
<text x="54.2" y="24.8">MISO</text>
<text x="54.9" y="27.3">SCK</text>
<text x="71.4" y="27.3">MOSI</text>
<text x="118.9" y="26.9">RESE</text>
<text x="119.8" y="24.4">GDR</text>
<text x="233.6" y="27.9">MISO</text>
<text x="233.6" y="30.5">SCK</text>
<text x="233.6" y="33">MOSI</text>
<text x="158.7" y="36.6">RESET</text>
<text x="233.4" y="40.6">CC1101_CS</text>
<text x="233.4" y="38.1">CC1101_GDO0</text>
<text x="116.5" y="42.2">GX_BSY</text>
<text x="116.6" y="44.7">GX_RST 10</text>
<text x="117.6" y="47.2">GX_DC 11</text>
<text x="159.2" y="47">DTR</text>
<text x="212.4" y="47">37A0</text>
<text x="117.7" y="49.8">GX_CS 12</text>
<text x="120" y="52.3">SCK 13</text>
<text x="212.4" y="52.1">35A2</text>
<text x="212.4" y="49.5">36A1</text>
<text x="32.8" y="58.3">A5</text>
<text x="58.2" y="57.9">C2</text>
<text x="119.2" y="54.9">MOSI 14</text>
<text x="212.4" y="59.7">32A5</text>
<text x="212.4" y="57.1">33A4</text>
<text x="212.4" y="54.6">34A3</text>
<text x="258.8" y="56.9">CONF</text>
<text x="212.4" y="64.8">30A7</text>
<text x="212.4" y="62.2">31A6</text>
<text x="258.7" y="62.7">LED2</text>
<text x="32.7" y="67.3">A4</text>
<text x="58.1" y="66.9">A6</text>
<text x="212.4" y="69.8">40LED2</text>
<text x="258.7" y="67.8">LED</text>
<text x="32.7" y="76.2">A3</text>
<text x="58.1" y="75.8">D7</text>
<text x="116.2" y="72.6">PREVGH 21</text>
<text x="116.4" y="77.7">PREVGL 23</text>
<text x="212.4" y="72.4">41CONF</text>
<text x="212.4" y="74.9">42CC1101_GDO0</text>
<text x="212.4" y="77.5">43INT0</text>
<text x="212.4" y="80">44CC1101_CS</text>
<text x="212.9" y="82.5">1 MOSI</text>
<text x="32.7" y="85.1">A2</text>
<text x="58.1" y="84.7">D6</text>
<text x="212.9" y="85.1">2 MISO</text>
<text x="212.9" y="87.6">3 SCK</text>
<text x="32.7" y="94">A1</text>
<text x="58.1" y="93.6">D5</text>
<text x="212.4" y="92.7">19SCL</text>
<text x="212.4" y="95.2">20SDA</text>
<text x="212.4" y="97.8">21C2</text>
<text x="212.4" y="100.3">22B_CHARGING</text>
<text x="254.3" y="98.9">A7</text>
<text x="32.7" y="102.9">A0</text>
<text x="58.1" y="102.5">D4</text>
<text x="212.4" y="102.9">23GX_CS</text>
<text x="212.4" y="105.4">24GX_DC</text>
<text x="212.4" y="107.9">25GX_RST</text>
<text x="212.4" y="110.5">26GX_BSY</text>
<text x="254.3" y="110.6">D3</text>
<text x="111.1" y="117.7">GDR</text>
<text x="212.4" y="118.1">10TXD</text>
<text x="212.9" y="115.6">9 RXD</text>
<text x="169.4" y="121">PREVGH</text>
<text x="212.4" y="120.6">11LED</text>
<text x="212.4" y="123.2">12D3</text>
<text x="212.4" y="125.7">13D4</text>
<text x="119.1" y="126.6">RESE</text>
<text x="212.4" y="128.3">14D5</text>
<text x="212.4" y="130.8">15D6</text>
<text x="245.7" y="130.9">MOSI</text>
<text x="87.1" y="135.8">B_CHARGING</text>
<text x="212.4" y="133.3">16D7</text>
<text x="244.2" y="136">GX_CS</text>
<text x="246.5" y="133.5">SCK</text>
<text x="243" y="143.6">GX_BSY</text>
<text x="243.1" y="141.1">GX_RST</text>
<text x="244.1" y="138.6">GX_DC</text>
<text x="170.2" y="146.4">PREVGL</text>
</g>
<g font-size="1.8" fill="#008400">
<text x="246.2" y="64.4">D2 R2</text>
<text x="246.4" y="69.8">D1 R1</text>
</g>
<text font-size="1.8" fill="#0000c2" x="96.5" y="97.5">Alle C = X5R</text>
</svg>
